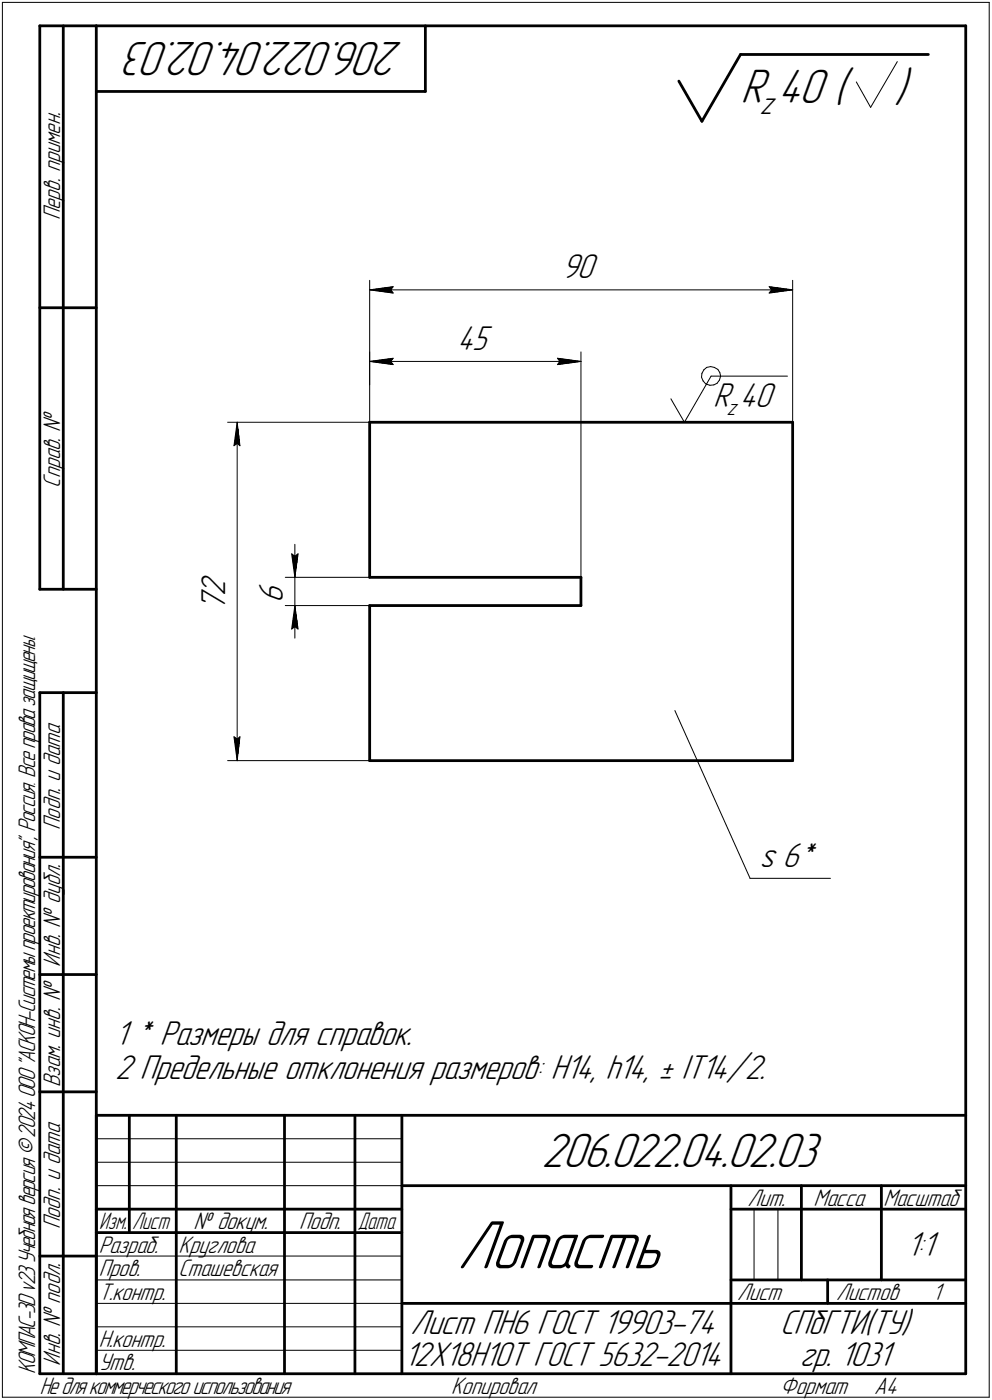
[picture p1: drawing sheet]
<svg xmlns="http://www.w3.org/2000/svg" width="211mm" height="298mm" viewBox="0 0 211 298" stroke-linecap="round" stroke-linejoin="round" font-family="sans-serif">
<g fill="none" stroke="#000" stroke-width=".59">
<path d="M8.5 5.5v120zM8.5 5.5h12zM13.5 5.5v120zM20.5 5.5v287zM20.5 5.5h185zM20.5 19.5h70zM90.5 5.5v14zM144.4 17.3l5 8.5zM157.6 11.6l-8.2 14.2zM157.6 11.6h39.9zM205.5 5.5v287zM8.5 65.5h12z"/>
<path d="M78.7 89.9h90zM78.7 89.9v33zM168.7 89.9v72.1zM8.5 125.5h12zM78.7 122.9h44.9zM78.7 128.9h44.9zM78.7 128.9v33.1zM123.6 122.9v6zM8.5 147.5v145zM8.5 147.5h12zM13.5 147.5v145zM78.7 162h90z"/>
<path d="M8.5 182.5h12zM8.5 207.5h12zM8.5 232.5h12zM20.5 237.5h185zM20.5 237.5v55zM27.5 237.5v25zM37.5 237.5v55zM60.5 237.5v55zM75.5 237.5v55zM85.5 237.5v55zM20.5 257.5h65zM85.5 252.5h120z"/>
<path d="M155.5 252.5v40zM155.5 257.5h15zM170.5 252.5v20zM170.5 257.5h35zM187.5 252.5v20zM8.5 267.5h12zM20.5 262.5h65zM85.5 277.5h70zM155.5 277.5h50zM155.5 272.5h50zM176.1 272.5v5zM8.5 292.5h12z"/>
<path d="M20.5 292.5h185z"/>
</g>
<g fill="none" stroke="#000" stroke-width=".21">
<path d="M.5 .5v297zM.5 .5h210zM182.2 17.4l3.1 5.5zM190.9 13.1l-5.6 9.8zM210.5 .5v297zM78.7 59.7v22.3zM168.7 59.7v30.2zM78.7 74.9v15zM78.7 61.7l5-.7zM78.7 61.7l5 .7zM78.7 61.7h90zM78.7 77l5-.7z"/>
<path d="M78.7 77l5 .6zM78.7 77h44.9zM83.1 61.7l.6 .7zM83.1 77l.6 .6zM83.7 61l-.6 .7zM83.7 76.3l-.6 .7zM118.6 77.6l5-.6zM118.6 76.3l.5 .7zM118.6 76.3l5 .7zM119.1 77l-.5 .6zM123.6 74.9v48zM149.4 79.5l-.1 .8z"/>
<path d="M149.8 78.7l.6-.5zM149.8 78.7l-.4 .8zM150.4 78.2l.8-.1zM151.2 78.1l.8 .1zM152 78.2l.7 .5zM152.7 78.7l.5 .6zM153.2 79.3l.1 .8zM163.7 62.4l5-.7zM163.7 61l.5 .7zM163.7 61l5 .7zM164.2 61.7l-.5 .7zM48.4 89.9h30.3z"/>
<path d="M49.8 94.9l.7-.5zM50.5 89.9l.6 5zM50.5 94.4l.6 .5zM50.5 89.9l-.7 5zM50.5 89.9v72.1zM142.7 84.9l2.9 5zM149.3 80.3l.3 .8zM149.6 81.1l.5 .6zM150.1 81.7l.2 .1zM150.3 81.8l.7 .2zM151 82h.9zM151.3 80.1l-5.7 9.8z"/>
<path d="M151.3 80.1h16.3zM151.9 82l.7-.4zM153.1 80.9l-.5 .7zM153.3 80.1l-.2 .8zM62.1 117.9l.6 .5zM62.1 117.9l.6 5zM62.7 118.4l.7-.5zM62.7 115.9v7zM63.4 117.9l-.7 5zM60.7 122.9h18zM60.7 128.9h18zM62.1 133.9l.6-.5z"/>
<path d="M62.7 128.9l-.6 5zM62.7 133.4l.7 .5zM62.7 128.9l.7 5zM62.7 128.9v7zM62.7 122.9v6zM49.8 156.9l.7 5.1zM49.8 156.9l.7 .5zM50.5 157.4l.6-.5zM51.1 156.9l-.6 5.1zM143.6 151.3l16 35.7zM48.4 162h30.3zM159.6 187h17.1z"/>
<path d="M20.5 247.5h65zM20.5 252.5h65zM20.5 242.5h65zM160.4 257.5v15zM165.5 257.5v15zM20.5 267.5h65zM20.5 272.5h65zM20.5 277.5h65zM.5 297.5h210zM20.5 282.5h65zM20.5 287.5h65z"/>
</g>
<g fill="#fff" stroke="#fff" stroke-width=".21">
<path d="M119.5 53.6h8.3zM119.5 53.7h8.3zM119.5 53.8h8.3zM119.5 53.8h8.3zM119.5 53.9h8.3zM119.5 54h8.3zM119.5 54.1h8.3zM119.5 54.2h8.3zM119.5 54.3h8.3zM119.5 54.4h8.3zM119.5 54.4h8.3zM119.5 54.5h8.3zM119.5 54.6h8.3zM119.5 54.7h8.3zM119.5 54.8h8.3zM119.5 54.9h8.3zM119.5 54.9h8.3zM119.5 55h8.3zM119.5 55.1h8.3zM119.5 55.2h8.3zM119.5 55.3h8.3zM119.5 55.4h8.3zM119.5 55.5h8.3zM119.5 55.5h8.3zM119.5 55.6h8.3zM119.5 55.7h8.3zM119.5 55.8h8.3zM119.5 55.9h8.3zM119.5 56h8.3zM119.5 56h8.3zM119.5 56.1h8.3zM119.5 56.2h8.3zM119.5 56.3h8.3zM119.5 56.4h8.3zM119.5 56.5h8.3zM119.5 56.6h8.3zM119.5 56.6h8.3zM119.5 56.7h8.3zM119.5 56.8h8.3zM119.5 56.9h8.3zM119.5 57h8.3zM119.5 57.1h8.3zM119.5 57.1h8.3zM119.5 57.2h8.3zM119.5 57.3h8.3zM119.5 57.4h8.3zM119.5 57.5h8.3zM119.5 57.6h8.3zM119.5 57.7h8.3zM119.5 57.7h8.3zM119.5 57.8h8.3zM119.5 57.9h8.3zM119.5 58h8.3zM119.5 58.1h8.3zM119.5 58.2h8.3zM119.5 58.3h8.3zM119.5 58.3h8.3zM119.5 58.4h8.3zM119.5 58.5h8.3zM119.5 58.6h8.3zM119.5 58.7h8.3zM119.5 58.8h8.3zM119.5 58.8h8.3zM119.5 58.9h8.3zM119.5 59h8.3zM119.5 59.1h8.3zM119.5 59.2h8.3zM119.5 59.3h8.3zM119.5 59.4h8.3zM119.5 59.4h8.3zM119.5 59.5h8.3zM119.5 59.6h8.3zM119.5 59.7h8.3zM119.5 59.8h8.3zM119.5 59.9h8.3zM119.5 59.9h8.3zM119.5 60h8.3zM119.5 60.1h8.3zM119.5 60.2h8.3zM119.5 60.3h8.3zM119.5 60.4h8.3zM119.5 60.5h8.3zM119.5 60.5h8.3zM119.5 60.6h8.3z"/>
<path d="M83.6 60.5h.6zM83 60.6h1.2zM82.3 60.7h1.9zM81.7 60.8h2.5zM81.1 60.9h3.1zM80.4 61h3.8zM80.3 61h3.9zM80.1 61.1h4.1zM79.8 61.2h4.4zM79.7 61.3h4.5zM79.5 61.4h4.7zM79.2 61.5h5zM79.1 61.6h5.1zM78.9 61.6h5.3zM78.7 61.7h5.5zM78.9 61.8h5.3zM79.1 61.9h5.1zM79.2 62h5zM79.5 62.1h4.7zM79.7 62.1h4.5zM79.8 62.2h4.4zM80.1 62.3h4.1zM80.3 62.4h3.9zM80.4 62.5h3.8zM81.2 62.6h3zM82 62.7h2.2zM82.7 62.7h1.5zM83.5 62.8h.7z"/>
<path d="M163.2 60.5h.6zM163.2 60.6h1.2zM163.2 60.7h1.8zM163.2 60.8h2.5zM163.2 60.9h3.1zM163.2 61h3.7zM163.2 61h3.9zM163.2 61.1h4.1zM163.2 61.2h4.3zM163.2 61.3h4.5zM163.2 61.4h4.7zM163.2 61.5h4.9zM163.2 61.6h5.1zM163.2 61.6h5.3zM163.2 61.7h5.5zM163.2 61.8h5.3zM163.2 61.9h5.1zM163.2 62h4.9zM163.2 62.1h4.7zM163.2 62.1h4.5zM163.2 62.2h4.3zM163.2 62.3h4.1zM163.2 62.4h3.9zM163.2 62.5h3.7zM163.2 62.6h3zM163.2 62.7h2.2zM163.2 62.7h1.5zM163.2 62.8h.7z"/>
<path d="M97.3 68.8h7.8zM97.3 68.9h7.8zM97.3 69h7.8zM97.3 69.1h7.8zM97.3 69.2h7.8zM97.3 69.3h7.8zM97.3 69.3h7.8zM97.3 69.4h7.8zM97.3 69.5h7.8zM97.3 69.6h7.8zM97.3 69.7h7.8zM97.3 69.8h7.8zM97.3 69.8h7.8zM97.3 69.9h7.8zM97.3 70h7.8zM97.3 70.1h7.8zM97.3 70.2h7.8zM97.3 70.3h7.8zM97.3 70.4h7.8zM97.3 70.4h7.8zM97.3 70.5h7.8zM97.3 70.6h7.8zM97.3 70.7h7.8zM97.3 70.8h7.8zM97.3 70.9h7.8zM97.3 71h7.8zM97.3 71h7.8zM97.3 71.1h7.8zM97.3 71.2h7.8zM97.3 71.3h7.8zM97.3 71.4h7.8zM97.3 71.5h7.8zM97.3 71.5h7.8zM97.3 71.6h7.8zM97.3 71.7h7.8zM97.3 71.8h7.8zM97.3 71.9h7.8zM97.3 72h7.8zM97.3 72.1h7.8zM97.3 72.1h7.8zM97.3 72.2h7.8zM97.3 72.3h7.8zM97.3 72.4h7.8zM97.3 72.5h7.8zM97.3 72.6h7.8zM97.3 72.6h7.8zM97.3 72.7h7.8zM97.3 72.8h7.8zM97.3 72.9h7.8zM97.3 73h7.8zM97.3 73.1h7.8zM97.3 73.2h7.8zM97.3 73.2h7.8zM97.3 73.3h7.8zM97.3 73.4h7.8zM97.3 73.5h7.8zM97.3 73.6h7.8zM97.3 73.7h7.8zM97.3 73.7h7.8zM97.3 73.8h7.8zM97.3 73.9h7.8zM97.3 74h7.8zM97.3 74.1h7.8zM97.3 74.2h7.8zM97.3 74.3h7.8zM97.3 74.3h7.8zM97.3 74.4h7.8zM97.3 74.5h7.8zM97.3 74.6h7.8zM97.3 74.7h7.8zM97.3 74.8h7.8zM97.3 74.8h7.8zM97.3 74.9h7.8zM97.3 75h7.8zM97.3 75.1h7.8zM97.3 75.2h7.8zM97.3 75.3h7.8zM97.3 75.4h7.8zM97.3 75.4h7.8zM97.3 75.5h7.8zM97.3 75.6h7.8zM97.3 75.7h7.8zM97.3 75.8h7.8zM97.3 75.9h7.8z"/>
<path d="M83.6 75.8h.6zM83 75.9h1.2zM82.3 75.9h1.9zM81.7 76h2.5zM81.1 76.1h3.1zM80.4 76.2h3.8zM80.3 76.3h3.9zM80.1 76.4h4.1zM79.8 76.5h4.4zM79.7 76.5h4.5zM79.5 76.6h4.7zM79.2 76.7h5zM79.1 76.8h5.1zM78.9 76.9h5.3zM78.7 77h5.5zM78.9 77h5.3zM79.1 77.1h5.1zM79.2 77.2h5zM79.5 77.3h4.7zM79.7 77.4h4.5zM79.8 77.5h4.4zM80.1 77.6h4.1zM80.3 77.6h3.9zM80.4 77.7h3.8zM81.2 77.8h3zM82 77.9h2.2zM82.7 78h1.5zM83.5 78.1h.7z"/>
<path d="M118.1 75.8h.7zM118.1 75.9h1.3zM118.1 75.9h1.9zM118.1 76h2.5zM118.1 76.1h3.1zM118.1 76.2h3.7zM118.1 76.3h4zM118.1 76.4h4.2zM118.1 76.5h4.3zM118.1 76.5h4.6zM118.1 76.6h4.8zM118.1 76.7h4.9zM118.1 76.8h5.2zM118.1 76.9h5.3zM118.1 77h5.5zM118.1 77h5.3zM118.1 77.1h5.2zM118.1 77.2h4.9zM118.1 77.3h4.8zM118.1 77.4h4.6zM118.1 77.5h4.3zM118.1 77.6h4.2zM118.1 77.6h4zM118.1 77.7h3.7zM118.1 77.8h3.1zM118.1 77.9h2.3zM118.1 78h1.5zM118.1 78.1h.8z"/>
<path d="M42.2 121.8h7.2zM42.2 121.9h7.2zM42.2 122h7.2zM42.2 122.1h7.2zM42.2 122.2h7.2zM42.2 122.3h7.2zM42.2 122.3h7.2zM42.2 122.4h7.2zM42.2 122.5h7.2zM42.2 122.6h7.2zM42.2 122.7h7.2zM42.2 122.8h7.2zM42.2 122.9h7.2zM42.2 122.9h7.2zM42.2 123h7.2zM42.2 123.1h7.2zM42.2 123.2h7.2zM42.2 123.3h7.2zM42.2 123.4h7.2zM42.2 123.4h7.2zM42.2 123.5h7.2zM42.2 123.6h7.2zM42.2 123.7h7.2zM42.2 123.8h7.2zM42.2 123.9h7.2zM42.2 124h7.2zM42.2 124h7.2zM42.2 124.1h7.2zM42.2 124.2h7.2zM42.2 124.3h7.2zM42.2 124.4h7.2zM42.2 124.5h7.2zM42.2 124.5h7.2zM42.2 124.6h7.2zM42.2 124.7h7.2zM42.2 124.8h7.2zM42.2 124.9h7.2zM42.2 125h7.2zM42.2 125.1h7.2zM42.2 125.1h7.2zM42.2 125.2h7.2zM42.2 125.3h7.2zM42.2 125.4h7.2zM42.2 125.5h7.2zM42.2 125.6h7.2zM42.2 125.6h7.2zM42.2 125.7h7.2zM42.2 125.8h7.2zM42.2 125.9h7.2zM42.2 126h7.2zM42.2 126.1h7.2zM42.2 126.2h7.2zM42.2 126.2h7.2zM42.2 126.3h7.2zM42.2 126.4h7.2zM42.2 126.5h7.2zM42.2 126.6h7.2zM42.2 126.7h7.2zM42.2 126.7h7.2zM42.2 126.8h7.2zM42.2 126.9h7.2zM42.2 127h7.2zM42.2 127.1h7.2zM42.2 127.2h7.2zM42.2 127.3h7.2zM42.2 127.3h7.2zM42.2 127.4h7.2zM42.2 127.5h7.2zM42.2 127.6h7.2zM42.2 127.7h7.2zM42.2 127.8h7.2zM42.2 127.8h7.2zM42.2 127.9h7.2zM42.2 128h7.2zM42.2 128.1h7.2zM42.2 128.2h7.2zM42.2 128.3h7.2zM42.2 128.4h7.2zM42.2 128.4h7.2zM42.2 128.5h7.2zM42.2 128.6h7.2zM42.2 128.7h7.2zM42.2 128.8h7.2zM42.2 128.9h7.2zM42.2 128.9h7.2zM42.2 129h7.2zM42.2 129.1h7.2zM42.2 129.2h7.2zM42.2 129.3h7.2zM42.2 129.4h7.2zM42.2 129.5h7.2zM42.2 129.5h7.2zM42.2 129.6h7.2zM42.2 129.7h7.2zM42.2 129.8h7.2zM42.2 129.9h7.2zM42.2 130h7.2z"/>
<path d="M49.2 156.5h2.4zM49.3 156.5h2.3zM49.3 156.6h2.3zM49.3 156.7h2.3zM49.3 156.8h2.3zM49.3 156.9h2.3zM49.3 157h2.3zM49.3 157.1h2.3zM49.4 157.1h2.2zM49.4 157.2h2.2zM49.4 157.3h2.2zM49.4 157.4h2.2zM49.4 157.5h2.2zM49.4 157.6h2.2zM49.4 157.6h2.2zM49.4 157.7h2.1zM49.4 157.8h2.1zM49.4 157.9h2.1zM49.4 158h2.1zM49.4 158.1h2.1zM49.4 158.2h2.1zM49.4 158.2h2.1zM49.5 158.3h1.9zM49.5 158.4h1.9zM49.5 158.5h1.9zM49.5 158.6h1.9zM49.5 158.7h1.9zM49.5 158.7h1.9zM49.5 158.8h1.9zM49.6 158.9h1.7zM49.6 159h1.7zM49.6 159.1h1.7zM49.6 159.2h1.7zM49.6 159.3h1.7zM49.6 159.3h1.7zM49.6 159.4h1.7zM49.7 159.5h1.5zM49.7 159.6h1.5zM49.7 159.7h1.5zM49.7 159.8h1.5zM49.7 159.9h1.5zM49.7 159.9h1.5zM49.7 160h1.5zM49.7 160.1h1.4zM49.8 160.2h1.3zM49.8 160.3h1.3zM49.9 160.4h1.2zM49.9 160.4h1.2zM50 160.5h1.1zM50 160.6h1zM50 160.7h1zM50 160.8h1zM50 160.9h.9zM50.1 161h.8zM50.1 161h.7zM50.1 161.1h.7zM50.2 161.2h.6zM50.2 161.3h.5zM50.3 161.4h.4zM50.3 161.5h.4zM50.3 161.5h.3zM50.4 161.6h.2zM50.4 161.7h.2z"/>
<path d="M50.4 90.2h.2zM50.4 90.3h.2zM50.3 90.3h.3zM50.3 90.4h.4zM50.2 90.5h.5zM50.2 90.6h.6zM50.2 90.7h.6zM50.1 90.8h.7zM50.1 90.8h.8zM50 90.9h.9zM50 91h.9zM50 91.1h1zM50 91.2h1zM50 91.3h1.1zM49.9 91.4h1.2zM49.9 91.4h1.2zM49.8 91.5h1.3zM49.8 91.6h1.3zM49.7 91.7h1.4zM49.7 91.8h1.5zM49.7 91.9h1.5zM49.7 91.9h1.5zM49.7 92h1.5zM49.7 92.1h1.5zM49.7 92.2h1.5zM49.7 92.3h1.5zM49.6 92.4h1.7zM49.6 92.5h1.7zM49.6 92.5h1.7zM49.6 92.6h1.7zM49.6 92.7h1.7zM49.6 92.8h1.7zM49.6 92.9h1.7zM49.5 93h1.9zM49.5 93h1.9zM49.5 93.1h1.9zM49.5 93.2h1.9zM49.5 93.3h1.9zM49.5 93.4h1.9zM49.5 93.5h1.9zM49.4 93.6h2zM49.4 93.6h2.1zM49.4 93.7h2.1zM49.4 93.8h2.1zM49.4 93.9h2.1zM49.4 94h2.1zM49.4 94.1h2.1zM49.4 94.1h2.1zM49.4 94.2h2.2zM49.4 94.3h2.2zM49.4 94.4h2.2zM49.4 94.5h2.2zM49.4 94.6h2.2zM49.4 94.7h2.2zM49.4 94.7h2.2zM49.3 94.8h2.3zM49.3 94.9h2.3zM49.3 95h2.3zM49.3 95.1h2.3zM49.3 95.2h2.3zM49.3 95.2h2.3zM49.3 95.3h2.3z"/>
<path d="M161.6 178.9h13.1zM161.6 179h13.1zM161.6 179.1h13.1zM161.6 179.2h13.1zM161.6 179.2h13.1zM161.6 179.3h13.1zM161.6 179.4h13.1zM161.6 179.5h13.1zM161.6 179.6h13.1zM161.6 179.7h13.1zM161.6 179.7h13.1zM161.6 179.8h13.1zM161.6 179.9h13.1zM161.6 180h13.1zM161.6 180.1h13.1zM161.6 180.2h13.1zM161.6 180.3h13.1zM161.6 180.3h13.1zM161.6 180.4h13.1zM161.6 180.5h13.1zM161.6 180.6h13.1zM161.6 180.7h13.1zM161.6 180.8h13.1zM161.6 180.8h13.1zM161.6 180.9h13.1zM161.6 181h13.1zM161.6 181.1h13.1zM161.6 181.2h13.1zM161.6 181.3h13.1zM161.6 181.4h13.1zM161.6 181.4h13.1zM161.6 181.5h13.1zM161.6 181.6h13.1zM161.6 181.7h13.1zM161.6 181.8h13.1zM161.6 181.9h13.1zM161.6 181.9h13.1zM161.6 182h13.1zM161.6 182.1h13.1zM161.6 182.2h13.1zM161.6 182.3h13.1zM161.6 182.4h13.1zM161.6 182.5h13.1zM161.6 182.5h13.1zM161.6 182.6h13.1zM161.6 182.7h13.1zM161.6 182.8h13.1zM161.6 182.9h13.1zM161.6 183h13.1zM161.6 183h13.1zM161.6 183.1h13.1zM161.6 183.2h13.1zM161.6 183.3h13.1zM161.6 183.4h13.1zM161.6 183.5h13.1zM161.6 183.6h13.1zM161.6 183.6h13.1zM161.6 183.7h13.1zM161.6 183.8h13.1zM161.6 183.9h13.1zM161.6 184h13.1zM161.6 184.1h13.1zM161.6 184.1h13.1zM161.6 184.2h13.1zM161.6 184.3h13.1zM161.6 184.4h13.1zM161.6 184.5h13.1zM161.6 184.6h13.1zM161.6 184.7h13.1zM161.6 184.7h13.1zM161.6 184.8h13.1zM161.6 184.9h13.1zM161.6 185h13.1zM161.6 185.1h13.1zM161.6 185.2h13.1zM161.6 185.3h13.1zM161.6 185.3h13.1zM161.6 185.4h13.1zM161.6 185.5h13.1zM161.6 185.6h13.1zM161.6 185.7h13.1zM161.6 185.8h13.1zM161.6 185.8h13.1zM161.6 185.9h13.1zM161.6 186h13.1z"/>
<path d="M24.5 217h63zM24.5 217.1h63zM24.5 217.2h63zM24.5 217.3h63zM24.5 217.3h63zM24.5 217.4h63zM24.5 217.5h63zM24.5 217.6h63zM24.5 217.7h63zM24.5 217.8h63zM24.5 217.8h63zM24.5 217.9h63zM24.5 218h63zM24.5 218.1h63zM24.5 218.2h63zM24.5 218.3h63zM24.5 218.4h63zM24.5 218.4h63zM24.5 218.5h63zM24.5 218.6h63zM24.5 218.7h63zM24.5 218.8h63zM24.5 218.9h63zM24.5 218.9h63zM24.5 219h63zM24.5 219.1h63zM24.5 219.2h63zM24.5 219.3h63zM24.5 219.4h63zM24.5 219.5h63zM24.5 219.5h63zM24.5 219.6h63zM24.5 219.7h63zM24.5 219.8h63zM24.5 219.9h63zM24.5 220h63zM24.5 220h63zM24.5 220.1h63zM24.5 220.2h63zM24.5 220.3h63zM24.5 220.4h63zM24.5 220.5h63zM24.5 220.6h63zM24.5 220.6h63zM24.5 220.7h63zM24.5 220.8h63zM24.5 220.9h63zM24.5 221h63zM24.5 221.1h63zM24.5 221.1h63zM24.5 221.2h63zM24.5 221.3h63zM24.5 221.4h63zM24.5 221.5h63zM24.5 221.6h63zM24.5 221.7h63zM24.5 221.7h63zM24.5 221.8h63zM24.5 221.9h63zM24.5 222h63zM24.5 222.1h63zM24.5 222.2h63zM24.5 222.2h63zM24.5 222.3h63zM24.5 222.4h63zM24.5 222.5h63zM24.5 222.6h63zM24.5 222.7h63zM24.5 222.8h63zM24.5 222.8h63zM24.5 222.9h63zM24.5 223h63zM24.5 223.1h63zM24.5 223.2h63zM24.5 223.3h63zM24.5 223.4h63zM24.5 223.4h63zM24.5 223.5h63zM24.5 223.6h63zM24.5 223.7h63zM24.5 223.8h63zM24.5 223.9h63zM24.5 223.9h63zM24.5 224h63z"/>
<path d="M24.5 224.1h138.1zM24.5 224.2h138.1zM24.5 224.3h138.1zM24.5 224.4h138.1zM24.5 224.5h138.1zM24.5 224.5h138.1zM24.5 224.6h138.1zM24.5 224.7h138.1zM24.5 224.8h138.1zM24.5 224.9h138.1zM24.5 225h138.1zM24.5 225h138.1zM24.5 225.1h138.1zM24.5 225.2h138.1zM24.5 225.3h138.1zM24.5 225.4h138.1zM24.5 225.5h138.1zM24.5 225.6h138.1zM24.5 225.6h138.1zM24.5 225.7h138.1zM24.5 225.8h138.1zM24.5 225.9h138.1zM24.5 226h138.1zM24.5 226.1h138.1zM24.5 226.1h138.1zM24.5 226.2h138.1zM24.5 226.3h138.1zM24.5 226.4h138.1zM24.5 226.5h138.1zM24.5 226.6h138.1zM24.5 226.7h138.1zM24.5 226.7h138.1zM24.5 226.8h138.1zM24.5 226.9h138.1zM24.5 227h138.1zM24.5 227.1h138.1zM24.5 227.2h138.1zM24.5 227.2h138.1zM24.5 227.3h138.1zM24.5 227.4h138.1zM24.5 227.5h138.1zM24.5 227.6h138.1zM24.5 227.7h138.1zM24.5 227.8h138.1zM24.5 227.8h138.1zM24.5 227.9h138.1zM24.5 228h138.1zM24.5 228.1h138.1zM24.5 228.2h138.1zM24.5 228.3h138.1zM24.5 228.3h138.1zM24.5 228.4h138.1zM24.5 228.5h138.1zM24.5 228.6h138.1zM24.5 228.7h138.1zM24.5 228.8h138.1zM24.5 228.9h138.1zM24.5 228.9h138.1zM24.5 229h138.1zM24.5 229.1h138.1zM24.5 229.2h138.1zM24.5 229.3h138.1zM24.5 229.4h138.1zM24.5 229.4h138.1zM24.5 229.5h138.1zM24.5 229.6h138.1zM24.5 229.7h138.1zM24.5 229.8h138.1zM24.5 229.9h138.1zM24.5 230h138.1zM24.5 230h138.1zM24.5 230.1h138.1zM24.5 230.2h138.1zM24.5 230.3h138.1zM24.5 230.4h138.1zM24.5 230.5h138.1zM24.5 230.5h138.1zM24.5 230.6h138.1zM24.5 230.7h138.1zM24.5 230.8h138.1zM24.5 230.9h138.1zM24.5 231h138.1zM24.5 231.1h138.1zM24.5 231.1h138.1z"/>
<path d="M150 77.6h18.1zM149.9 77.6h18.2zM149.9 77.7h18.2zM149.8 77.8h18.3zM149.7 77.9h18.4zM149.6 78h18.5zM149.5 78.1h18.6zM149.4 78.1h18.7zM149.4 78.2h18.7zM149.3 78.3h18.8zM149.2 78.4h18.9zM149.1 78.5h19zM149 78.6h19.1zM148.9 78.7h19.2zM148.8 78.7h19.3zM148.8 78.8h19.3zM148.8 78.9h19.3zM148.8 79h19.3zM148.8 79.1h19.3zM148.8 79.2h19.3zM148.8 79.2h19.3zM148.8 79.3h19.3zM148.8 79.4h19.3zM148.8 79.5h19.3zM148.8 79.6h19.3zM148.8 79.7h19.3zM148.8 79.8h19.3zM148.8 79.8h19.3zM148.8 79.9h19.3zM148.8 80h19.3zM148.8 80.1h19.3zM148.8 80.2h19.3zM148.8 80.3h19.3zM148.8 80.3h19.3zM148.8 80.4h19.3zM148.8 80.5h19.3zM148.8 80.6h19.3zM148.8 80.7h19.3zM148.8 80.8h19.3zM148.8 80.9h19.3zM148.8 80.9h19.3zM148.8 81h19.3zM148.8 81.1h19.3zM148.8 81.2h19.3zM148.8 81.3h19.3zM148.8 81.4h19.3zM148.8 81.4h19.3zM148.8 81.5h19.3zM148.8 81.6h19.3zM148.8 81.7h19.3zM148.8 81.8h19.3zM148.8 81.9h19.3zM148.8 82h19.3zM148.8 82h19.3zM148.8 82.1h19.3zM148.8 82.2h19.3zM148.8 82.3h19.3zM148.8 82.4h19.3zM148.8 82.5h19.3zM148.8 82.5h19.3zM148.8 82.6h19.3zM148.8 82.7h19.3zM148.8 82.8h19.3zM148.8 82.9h19.3zM148.8 83h19.3zM148.8 83.1h19.3zM148.8 83.1h19.3zM148.8 83.2h19.3zM148.8 83.3h19.3zM148.8 83.4h19.3zM148.8 83.5h19.3zM148.8 83.6h19.3zM148.8 83.7h19.3zM148.8 83.7h19.3zM148.8 83.8h19.3zM148.8 83.9h19.3zM148.8 84h19.3zM148.8 84.1h19.3zM148.8 84.2h19.3zM148.8 84.2h19.3zM148.8 84.3h19.3zM141.8 84.4h26.3zM141.9 84.5h26.2zM142 84.6h26.1zM142 84.7h26.1zM142.1 84.8h26zM142.1 84.8h26zM142.2 84.9h25.9zM142.2 85h25.9zM142.2 85.1h25.9zM142.3 85.2h25.8zM142.3 85.3h25.8zM142.4 85.3h25.7zM142.4 85.4h25.7zM142.5 85.5h25.6zM142.6 85.6h25.5zM142.6 85.7h25.5zM142.7 85.8h25.4zM142.7 85.9h25.4zM142.7 85.9h25.4zM142.7 86h25.4zM142.8 86.1h25.3zM142.9 86.2h25.2zM142.9 86.3h25.2zM143 86.4h25.1zM143 86.4h25.1zM143.1 86.5h25zM143.2 86.6h24.9zM143.2 86.7h24.9zM143.3 86.8h24.8zM143.3 86.9h24.8zM143.3 87h24.8zM143.3 87h24.8zM143.4 87.1h24.7zM143.5 87.2h24.6zM143.5 87.3h24.6zM143.6 87.4h24.5zM143.6 87.5h24.5zM143.7 87.5h24.4zM143.7 87.6h24.4zM143.8 87.7h24.3zM143.8 87.8h24.3zM143.8 87.9h24.3zM143.9 88h24.2zM143.9 88.1h24.2zM144 88.1h24.1zM144.1 88.2h24zM144.1 88.3h24zM144.2 88.4h23.9zM144.2 88.5h23.9zM144.3 88.6h23.8zM144.3 88.6h23.8zM144.4 88.7h23.7zM144.4 88.8h23.7zM144.4 88.9h23.7zM144.5 89h23.6zM144.5 89.1h23.6zM144.6 89.2h23.5z"/>
<path d="M54.6 123.4h7.1zM54.6 123.5h7.1zM54.6 123.6h7.1zM54.6 123.7h7.1zM54.6 123.8h7.1zM54.6 123.9h7.1zM54.6 124h7.1zM54.6 124h7.1zM54.6 124.1h7.1zM54.6 124.2h7.1zM54.6 124.3h7.1zM54.6 124.4h7.1zM54.6 124.5h7.1zM54.6 124.5h7.1zM54.6 124.6h7.1zM54.6 124.7h7.1zM54.6 124.8h7.1zM54.6 124.9h7.1zM54.6 125h7.1zM54.6 125.1h7.1zM54.6 125.1h7.1zM54.6 125.2h7.1zM54.6 125.3h7.1zM54.6 125.4h7.1zM54.6 125.5h7.1zM54.6 125.6h7.1zM54.6 125.6h7.1zM54.6 125.7h7.1zM54.6 125.8h7.1zM54.6 125.9h7.1zM54.6 126h7.1zM54.6 126.1h7.1zM54.6 126.2h7.1zM54.6 126.2h7.1zM54.6 126.3h7.1zM54.6 126.4h7.1zM54.6 126.5h7.1zM54.6 126.6h7.1zM54.6 126.7h7.1zM54.6 126.7h7.1zM54.6 126.8h7.1zM54.6 126.9h7.1zM54.6 127h7.1zM54.6 127.1h7.1zM54.6 127.2h7.1zM54.6 127.3h7.1zM54.6 127.3h7.1zM54.6 127.4h7.1zM54.6 127.5h7.1zM54.6 127.6h7.1zM54.6 127.7h7.1zM54.6 127.8h7.1zM54.6 127.8h7.1zM54.6 127.9h7.1zM54.6 128h7.1zM54.6 128.1h7.1zM54.6 128.2h7.1zM54.6 128.3h7.1zM54.6 128.4h7.1z"/>
<path d="M61.5 117.4h2.4zM61.6 117.5h2.3zM61.6 117.6h2.3zM61.6 117.7h2.3zM61.6 117.8h2.3zM61.6 117.9h2.3zM61.6 117.9h2.3zM61.6 118h2.3zM61.6 118.1h2.3zM61.6 118.2h2.2zM61.6 118.3h2.2zM61.6 118.4h2.2zM61.6 118.4h2.2zM61.6 118.5h2.2zM61.6 118.6h2.2zM61.7 118.7h2.1zM61.7 118.8h2.1zM61.7 118.9h2.1zM61.7 119h2.1zM61.7 119h2.1zM61.7 119.1h2.1zM61.7 119.2h2.1zM61.7 119.3h2.1zM61.8 119.4h2zM61.8 119.5h2zM61.8 119.5h2zM61.8 119.6h2zM61.8 119.7h1.9zM61.8 119.8h1.9zM61.8 119.9h1.9zM61.9 120h1.8zM61.9 120.1h1.8zM61.9 120.1h1.8zM61.9 120.2h1.8zM61.9 120.3h1.8zM61.9 120.4h1.8zM61.9 120.5h1.7zM62 120.6h1.6zM62 120.6h1.6zM62 120.7h1.6zM62 120.8h1.6zM62 120.9h1.6zM62 121h1.6zM62 121.1h1.6zM62 121.2h1.5zM62.1 121.2h1.4zM62.1 121.3h1.4zM62.1 121.4h1.3zM62.1 121.5h1.3zM62.2 121.6h1.1zM62.2 121.7h1.1zM62.2 121.8h1zM62.3 121.8h.9zM62.3 121.9h.9zM62.4 122h.8zM62.4 122.1h.8zM62.5 122.2h.6zM62.5 122.3h.6zM62.5 122.3h.5zM62.6 122.4h.4zM62.6 122.5h.4zM62.7 122.6h.2zM62.7 122.7h.2z"/>
<path d="M62.7 129.2h.2zM62.7 129.3h.2zM62.6 129.4h.4zM62.6 129.5h.4zM62.5 129.5h.5zM62.5 129.6h.6zM62.5 129.7h.6zM62.4 129.8h.8zM62.4 129.9h.8zM62.3 130h.9zM62.3 130h.9zM62.2 130.1h1zM62.2 130.2h1.1zM62.2 130.3h1.1zM62.1 130.4h1.3zM62.1 130.5h1.3zM62.1 130.6h1.4zM62.1 130.6h1.4zM62 130.7h1.5zM62 130.8h1.6zM62 130.9h1.6zM62 131h1.6zM62 131.1h1.6zM62 131.1h1.6zM62 131.2h1.6zM62 131.3h1.6zM61.9 131.4h1.7zM61.9 131.5h1.8zM61.9 131.6h1.8zM61.9 131.7h1.8zM61.9 131.7h1.8zM61.9 131.8h1.8zM61.9 131.9h1.8zM61.8 132h1.9zM61.8 132.1h1.9zM61.8 132.2h1.9zM61.8 132.2h2zM61.8 132.3h2zM61.8 132.4h2zM61.8 132.5h2zM61.7 132.6h2.1zM61.7 132.7h2.1zM61.7 132.8h2.1zM61.7 132.8h2.1zM61.7 132.9h2.1zM61.7 133h2.1zM61.7 133.1h2.1zM61.7 133.2h2.1zM61.6 133.3h2.2zM61.6 133.3h2.2zM61.6 133.4h2.2zM61.6 133.5h2.2zM61.6 133.6h2.2zM61.6 133.7h2.2zM61.6 133.8h2.3zM61.6 133.9h2.3zM61.6 133.9h2.3zM61.6 134h2.3zM61.6 134.1h2.3zM61.6 134.2h2.3zM61.6 134.3h2.3zM61.6 134.4h2.3z"/>
</g>
<g fill="#000" stroke="#000" stroke-width=".21">
<path d="M78.7 61.7h4.4zM79.3 61.8h3.9zM79.9 61.9h3.4zM80.6 62h2.8zM81.2 62.1h2.2zM81.8 62.1h1.7zM82.5 62.2h1.1zM83.1 62.3h.6z"/>
<path d="M78.7 77h4.4zM79.3 77h3.9zM79.9 77.1h3.4zM80.6 77.2h2.8zM81.2 77.3h2.2zM81.8 77.4h1.7zM82.5 77.5h1.1zM83.1 77.6h.6z"/>
<path d="M83.1 61.1h.6zM82.5 61.2h1.1zM81.8 61.3h1.7zM81.2 61.4h2.2zM80.6 61.5h2.8zM79.9 61.6h3.4zM79.3 61.6h3.9z"/>
<path d="M83.1 76.4h.6zM82.5 76.5h1.1zM81.8 76.5h1.7zM81.2 76.6h2.2zM80.6 76.7h2.8zM79.9 76.8h3.4zM79.3 76.9h3.9z"/>
<path d="M118.7 76.4h.6zM118.8 76.5h1.1zM118.9 76.5h1.7zM118.9 76.6h2.3zM119 76.7h2.8zM119 76.8h3.4zM119.1 76.9h3.9z"/>
<path d="M119.1 77h4.5zM119.1 77h3.9zM119 77.1h3.4zM119 77.2h2.8zM118.9 77.3h2.3zM118.9 77.4h1.7zM118.8 77.5h1.1zM118.7 77.6h.6z"/>
<path d="M163.7 61.1h.6zM163.8 61.2h1.1zM163.9 61.3h1.7zM163.9 61.4h2.3zM164 61.5h2.8zM164.1 61.6h3.4zM164.2 61.6h3.9z"/>
<path d="M164.2 61.7h4.5zM164.2 61.8h3.9zM164.1 61.9h3.4zM164 62h2.8zM163.9 62.1h2.3zM163.9 62.1h1.7zM163.8 62.2h1.1zM163.7 62.3h.6z"/>
<path d="M50.3 91.2h.2zM50.3 91.3h.2zM50.3 91.4h.2zM50.3 91.4h.2zM50.3 91.5h.2zM50.3 91.6h.2zM50.3 91.7h.2zM50.3 91.8h.2zM50.2 91.9h.3zM50.2 91.9h.3zM50.2 92h.3zM50.2 92.1h.3zM50.2 92.2h.3zM50.2 92.3h.3zM50.2 92.4h.3zM50.1 92.5h.4zM50.1 92.5h.4zM50.1 92.6h.4zM50.1 92.7h.4zM50.1 92.8h.4zM50.1 92.9h.4zM50.1 93h.4zM50 93h.5zM50 93.1h.5zM50 93.2h.5zM50 93.3h.5zM50 93.4h.5zM50 93.5h.5zM50 93.6h.5zM50 93.6h.5zM50 93.7h.5zM50 93.8h.5zM50 93.9h.5zM50 94h.5zM50 94.1h.5zM50 94.1h.5zM50 94.2h.5zM49.9 94.3h.6zM49.9 94.4h.6zM49.9 94.5h.5zM49.9 94.6h.4zM49.9 94.7h.2zM49.9 94.7h.1z"/>
<path d="M50.5 90.7h.1zM50.5 90.8h.1zM50.5 90.8h.1zM50.5 90.9h.1zM50.5 91h.1zM50.5 91.1h.1zM50.5 91.2h.1zM50.5 91.3h.1zM50.5 91.4h.2zM50.5 91.4h.2zM50.5 91.5h.2zM50.5 91.6h.2zM50.5 91.7h.2zM50.5 91.8h.2zM50.5 91.9h.2zM50.5 91.9h.2zM50.5 92h.2zM50.5 92.1h.3zM50.5 92.2h.3zM50.5 92.3h.3zM50.5 92.4h.3zM50.5 92.5h.3zM50.5 92.5h.3zM50.5 92.6h.3zM50.5 92.7h.3zM50.5 92.8h.4zM50.5 92.9h.4zM50.5 93h.4zM50.5 93h.4zM50.5 93.1h.4zM50.5 93.2h.4zM50.5 93.3h.4zM50.5 93.4h.4zM50.5 93.5h.4zM50.5 93.6h.5zM50.5 93.6h.5zM50.5 93.7h.5zM50.5 93.8h.5zM50.5 93.9h.5zM50.5 94h.5zM50.5 94.1h.5zM50.5 94.1h.5zM50.5 94.2h.6zM50.5 94.3h.6zM50.5 94.4h.6zM50.6 94.5h.5zM50.7 94.6h.4zM50.8 94.7h.3zM50.9 94.7h.2z"/>
<path d="M62.1 118.1h.2zM62.1 118.2h.3zM62.1 118.3h.5zM62.1 118.4h.6zM62.1 118.4h.6zM62.1 118.5h.6zM62.2 118.6h.5zM62.2 118.7h.5zM62.2 118.8h.5zM62.2 118.9h.5zM62.2 119h.5zM62.2 119h.5zM62.2 119.1h.5zM62.3 119.2h.4zM62.3 119.3h.4zM62.3 119.4h.4zM62.3 119.5h.4zM62.3 119.5h.4zM62.3 119.6h.4zM62.3 119.7h.4zM62.3 119.8h.4zM62.4 119.9h.3zM62.4 120h.3zM62.4 120.1h.3zM62.4 120.1h.3zM62.4 120.2h.3zM62.4 120.3h.3zM62.4 120.4h.3zM62.5 120.5h.2zM62.5 120.6h.2zM62.5 120.6h.2zM62.5 120.7h.2zM62.5 120.8h.2zM62.5 120.9h.2zM62.5 121h.2zM62.6 121.1h.1zM62.6 121.2h.1zM62.6 121.2h.1zM62.6 121.3h.1zM62.6 121.4h.1zM62.6 121.5h.1zM62.6 121.6h.1zM62.6 121.7h.1z"/>
<path d="M63.2 118.1h.2zM63.1 118.2h.3zM63 118.3h.4zM62.9 118.4h.5zM62.7 118.4h.7zM62.7 118.5h.7zM62.7 118.6h.6zM62.7 118.7h.6zM62.7 118.8h.6zM62.7 118.9h.6zM62.7 119h.6zM62.7 119h.6zM62.7 119.1h.6zM62.7 119.2h.5zM62.7 119.3h.5zM62.7 119.4h.5zM62.7 119.5h.5zM62.7 119.5h.5zM62.7 119.6h.5zM62.7 119.7h.5zM62.7 119.8h.5zM62.7 119.9h.5zM62.7 120h.5zM62.7 120.1h.5zM62.7 120.1h.5zM62.7 120.2h.5zM62.7 120.3h.5zM62.7 120.4h.5zM62.7 120.5h.4zM62.7 120.6h.4zM62.7 120.6h.4zM62.7 120.7h.4zM62.7 120.8h.4zM62.7 120.9h.4zM62.7 121h.4zM62.7 121.1h.3zM62.7 121.2h.3zM62.7 121.2h.3zM62.7 121.3h.3zM62.7 121.4h.3zM62.7 121.5h.3zM62.7 121.6h.3zM62.7 121.7h.3zM62.7 121.8h.2zM62.7 121.8h.2zM62.7 121.9h.2zM62.7 122h.2zM62.7 122.1h.2zM62.7 122.2h.2zM62.7 122.3h.2z"/>
<path d="M62.6 130.2h.1zM62.6 130.3h.1zM62.6 130.4h.1zM62.6 130.5h.1zM62.6 130.6h.1zM62.6 130.6h.1zM62.6 130.7h.1zM62.6 130.8h.1zM62.5 130.9h.2zM62.5 131h.2zM62.5 131.1h.2zM62.5 131.1h.2zM62.5 131.2h.2zM62.5 131.3h.2zM62.5 131.4h.2zM62.4 131.5h.3zM62.4 131.6h.3zM62.4 131.7h.3zM62.4 131.7h.3zM62.4 131.8h.3zM62.4 131.9h.3zM62.4 132h.3zM62.3 132.1h.4zM62.3 132.2h.4zM62.3 132.2h.4zM62.3 132.3h.4zM62.3 132.4h.4zM62.3 132.5h.4zM62.3 132.6h.4zM62.3 132.7h.4zM62.2 132.8h.5zM62.2 132.8h.5zM62.2 132.9h.5zM62.2 133h.5zM62.2 133.1h.5zM62.2 133.2h.5zM62.2 133.3h.5zM62.1 133.3h.6zM62.1 133.4h.6zM62.1 133.5h.6zM62.1 133.6h.5zM62.1 133.7h.3zM62.1 133.8h.2z"/>
<path d="M62.7 129.6h.2zM62.7 129.7h.2zM62.7 129.8h.2zM62.7 129.9h.2zM62.7 130h.2zM62.7 130h.2zM62.7 130.1h.2zM62.7 130.2h.3zM62.7 130.3h.3zM62.7 130.4h.3zM62.7 130.5h.3zM62.7 130.6h.3zM62.7 130.6h.3zM62.7 130.7h.3zM62.7 130.8h.3zM62.7 130.9h.4zM62.7 131h.4zM62.7 131.1h.4zM62.7 131.1h.4zM62.7 131.2h.4zM62.7 131.3h.4zM62.7 131.4h.4zM62.7 131.5h.5zM62.7 131.6h.5zM62.7 131.7h.5zM62.7 131.7h.5zM62.7 131.8h.5zM62.7 131.9h.5zM62.7 132h.5zM62.7 132.1h.5zM62.7 132.2h.5zM62.7 132.2h.5zM62.7 132.3h.5zM62.7 132.4h.5zM62.7 132.5h.5zM62.7 132.6h.5zM62.7 132.7h.5zM62.7 132.8h.6zM62.7 132.8h.6zM62.7 132.9h.6zM62.7 133h.6zM62.7 133.1h.6zM62.7 133.2h.6zM62.7 133.3h.6zM62.7 133.3h.7zM62.7 133.4h.7zM62.9 133.5h.5zM63 133.6h.4zM63.1 133.7h.3zM63.2 133.8h.2z"/>
<path d="M49.9 157.1h.1zM49.9 157.1h.2zM49.9 157.2h.4zM49.9 157.3h.5zM49.9 157.4h.6zM49.9 157.5h.6zM50 157.6h.5zM50 157.6h.5zM50 157.7h.5zM50 157.8h.5zM50 157.9h.5zM50 158h.5zM50 158.1h.5zM50 158.2h.5zM50 158.2h.5zM50 158.3h.5zM50 158.4h.5zM50 158.5h.5zM50 158.6h.5zM50 158.7h.5zM50 158.7h.5zM50.1 158.8h.4zM50.1 158.9h.4zM50.1 159h.4zM50.1 159.1h.4zM50.1 159.2h.4zM50.1 159.3h.4zM50.1 159.3h.4zM50.1 159.4h.4zM50.2 159.5h.3zM50.2 159.6h.3zM50.2 159.7h.3zM50.2 159.8h.3zM50.2 159.9h.3zM50.2 159.9h.3zM50.2 160h.3zM50.3 160.1h.2zM50.3 160.2h.2zM50.3 160.3h.2zM50.3 160.4h.2zM50.3 160.4h.2zM50.3 160.5h.2zM50.3 160.6h.2zM50.3 160.7h.2z"/>
<path d="M50.9 157.1h.2zM50.8 157.1h.3zM50.7 157.2h.4zM50.6 157.3h.5zM50.5 157.4h.6zM50.5 157.5h.6zM50.5 157.6h.6zM50.5 157.6h.5zM50.5 157.7h.5zM50.5 157.8h.5zM50.5 157.9h.5zM50.5 158h.5zM50.5 158.1h.5zM50.5 158.2h.5zM50.5 158.2h.5zM50.5 158.3h.5zM50.5 158.4h.4zM50.5 158.5h.4zM50.5 158.6h.4zM50.5 158.7h.4zM50.5 158.7h.4zM50.5 158.8h.4zM50.5 158.9h.4zM50.5 159h.4zM50.5 159.1h.3zM50.5 159.2h.3zM50.5 159.3h.3zM50.5 159.3h.3zM50.5 159.4h.3zM50.5 159.5h.3zM50.5 159.6h.3zM50.5 159.7h.3zM50.5 159.8h.3zM50.5 159.9h.2zM50.5 159.9h.2zM50.5 160h.2zM50.5 160.1h.2zM50.5 160.2h.2zM50.5 160.3h.2zM50.5 160.4h.2zM50.5 160.4h.2zM50.5 160.5h.1zM50.5 160.6h.1zM50.5 160.7h.1zM50.5 160.8h.1zM50.5 160.9h.1zM50.5 161h.1zM50.5 161h.1zM50.5 161.1h.1zM50.5 161.2h.1z"/>
</g>
<text font-size="15.6" x="97.2" y="270.1">Лопасть</text>
<g font-size="10.9">
<text x="85.8" y="9" transform="rotate(-180 85.8 9)">206.022.04.02.03</text>
<text x="157.6" y="21.9">R 40 (</text>
<text x="190.3" y="21.9">)</text>
<text x="115.2" y="248.5">206.022.04.02.03</text>
</g>
<g font-size="7.8">
<text x="119.6" y="59.2">90</text>
<text x="97.3" y="74.4">45</text>
<text x="151.7" y="86.7">R 40</text>
<text x="47.9" y="130" transform="rotate(-90 47.9 130)">7</text>
<text x="47.9" y="126.8" transform="rotate(-90 47.9 126.8)">2</text>
<text x="60.2" y="128.4" transform="rotate(-90 60.2 128.4)">6</text>
<text x="161.6" y="184.5">s 6*</text>
<text x="24.5" y="222.6">1 * Размеры для справок.</text>
<text x="24.5" y="229.7">2 Предельные отклонения размеров: Н14, h14, ± IT14/2.</text>
<text x="192.9" y="267.5">1:1</text>
<text x="87.4" y="284.1">Лист ПН6 ГОСТ 19903-74</text>
<text x="166" y="284.1">СПбГТИ(ТУ)</text>
<text x="86" y="291">12X18H10T ГОСТ 5632-2014</text>
<text x="170.2" y="291">гр. 1031</text>
</g>
<text font-size="7.3" x="161.6" y="24.4">z</text>
<g font-size="5.4">
<text x="12.8" y="46.9" transform="rotate(-90 12.8 46.9)">Перв. примен.</text>
<text x="12.8" y="103.8" transform="rotate(-90 12.8 103.8)">Справ. !</text>
<text x="12.8" y="176.7" transform="rotate(-90 12.8 176.7)">Подп. и дата</text>
<text x="12.8" y="205.8" transform="rotate(-90 12.8 205.8)">Инв. ! дубл.</text>
<text x="12.8" y="231.6" transform="rotate(-90 12.8 231.6)">Взам. инв. !</text>
<text x="159.1" y="256.8">Лит.</text>
<text x="173.1" y="256.8">Масса</text>
<text x="188" y="256.8">Масштаб</text>
<text x="12.8" y="261.7" transform="rotate(-90 12.8 261.7)">Подп. и дата</text>
<text x="41.2" y="261.8">! докум.</text>
<text x="63.6" y="261.8">Подп.</text>
<text x="21" y="266.8">Разраб.</text>
<text x="38" y="266.8">Круглова</text>
<text x="21" y="271.8">Пров.</text>
<text x="38" y="271.8">Сташевская</text>
<text x="21" y="276.8">Т.контр.</text>
<text x="156.9" y="276.8">Лист</text>
<text x="177.9" y="276.8">Листов</text>
<text x="198.4" y="276.8">1</text>
<text x="21" y="286.8">Н.контр.</text>
<text x="7.5" y="292.5" transform="rotate(-90 7.5 292.5)">КОМПАС-3Dv23Учебнаяверсия©2024ООО&quot;АСКОН-Системыпроектирования&quot;, Россия. Всеправазащищены.</text>
<text x="12.8" y="290.8" transform="rotate(-90 12.8 290.8)">Инв. ! подл.</text>
<text x="21" y="291.8">Утв.</text>
<text x="8.5" y="296.7">Недлякоммерческогоиспользования</text>
<text x="96" y="296.8">Копировал</text>
<text x="166" y="296.8">Формат</text>
<text x="186" y="296.8">A4</text>
</g>
<g font-size="5.3">
<text x="21.1" y="261.8">Изм.</text>
<text x="28.1" y="261.8">Лист</text>
<text x="76.1" y="261.8">Дата</text>
</g>
<text font-size="5.1" x="154.6" y="88.4">z</text>
</svg>
